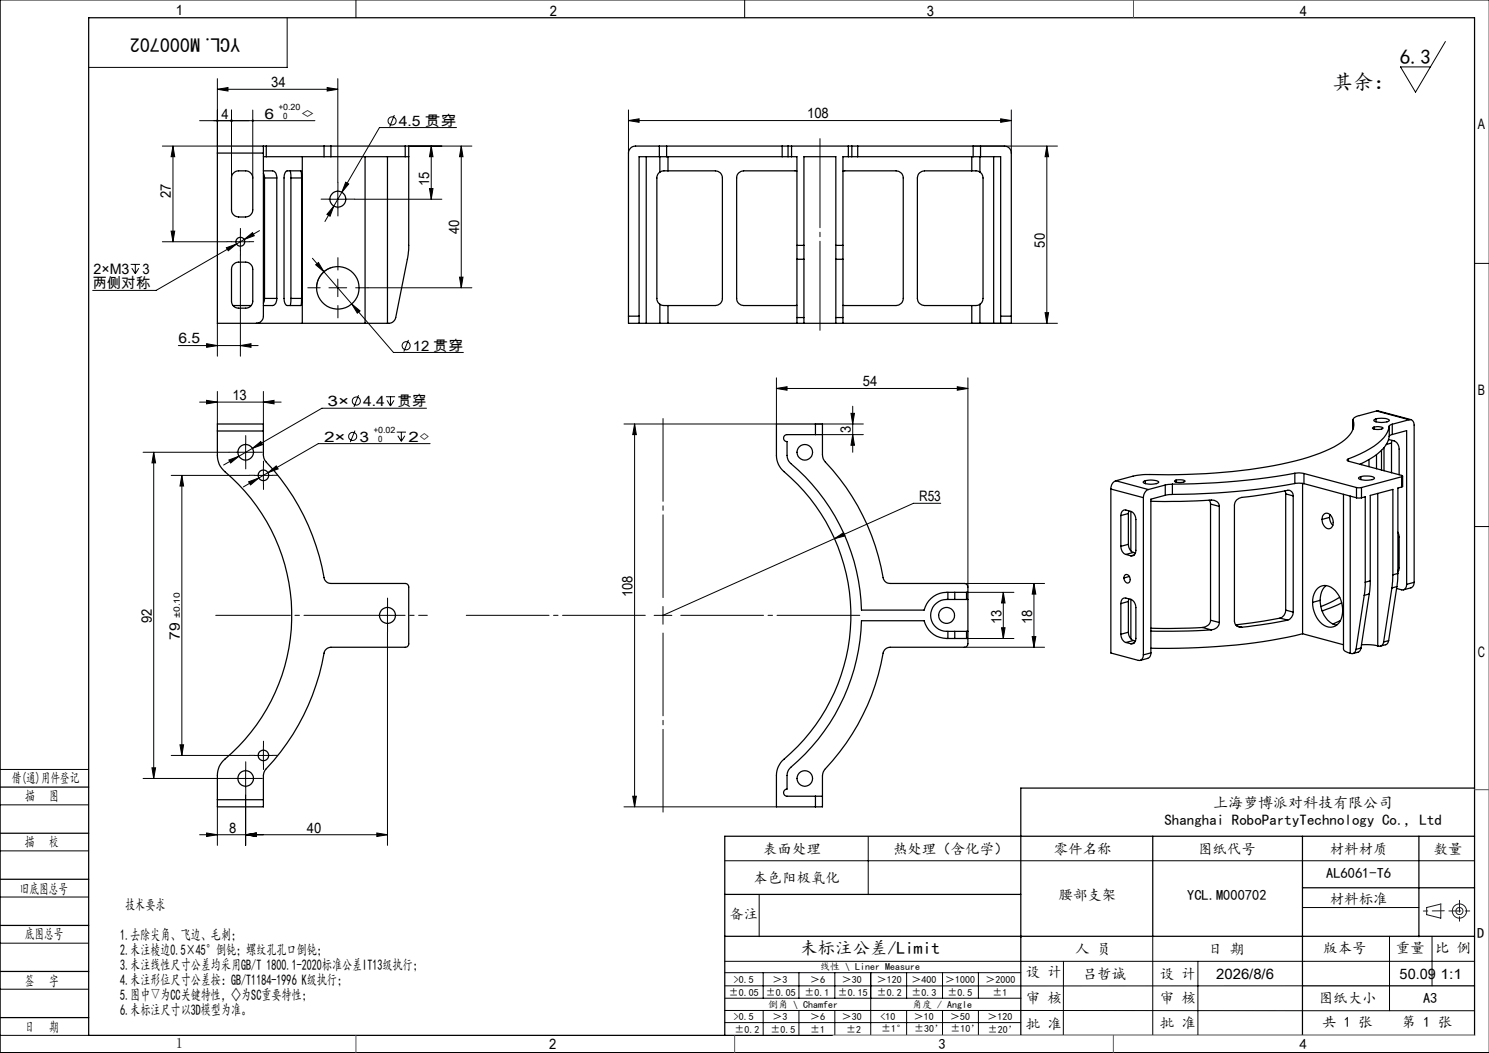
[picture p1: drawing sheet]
<svg xmlns="http://www.w3.org/2000/svg" width="420mm" height="297mm" viewBox="0 0 420 297" stroke-linecap="round" stroke-linejoin="round" font-family="sans-serif">
<g fill="none" stroke="#000" stroke-width=".28">
<path d="M100.4 0v5M210 0v5M420 0h-419.9v297h419.9M81 5v14h-56M407.7 11.7l-8.4 14.3-4.3-7.1h8.5M61.3 25.2l3-.5v1zM61.3 22.2v19h-15.5M61.3 25.2h34M65.3 31v19.2M71.3 31v19.2M88.8 34h-32.5M92.3 24.7l3 .5-3 .5z"/>
<path d="M95.3 22.2v29.2M111.2 32.5l-1.3 3.2M128.8 36h-21.8l-15.3 26.5M177.3 34l3-.5v1zM177.3 31v12.2M177.3 34h108M282.3 33.5l3 .5-3 .5zM285.3 31v12.2M48.8 41.2v27M48.8 41.2l.5 3h-1zM92.8 56.2h5M94.2 58.1l-1.1 2.9-.9-.5z"/>
<path d="M95.3 53.7v5M97.5 51.4l.9 .5-2 2.4zM100 56.2h24.6M115.3 41.2h17.8M121.1 53.2h1l-.5 3zM121.6 41.2l.5 3h-1zM121.6 41.2v15M130.1 41.2v40M130.1 41.2l.5 3h-1zM274.5 41.2h23.8M295.3 41.2v50M295.3 41.2l.5 3h-1z"/>
<path d="M36.9 74.6h2.6M37.2 75.6l1 1.6M38.2 74.6v2.6M39.2 75.6l-1 1.6M45.8 68.2h18.2M48.3 65.2h1l-.5 3zM63.9 69.9l2.8-1.1-2.3 1.9zM65.3 68.2h5M66.7 68.8l-22.7 13.1h-17.9M67.8 71.9v28.6M67.8 65.7v5M68.9 67.6l2.3-2 .5 .9z"/>
<path d="M68.9 67.6l-2.2 1.2M73.2 65l-4.3 2.6M88.1 72.8l3.3 3.9M89 74.7l.8-.7 1.6 2.7zM91.4 76.7l19.6 22.7h19.7M93.8 75.4a6 6 0 0 0-4.5 5.8M95.3 78.7v5M129.6 78.2h1l-.5 3zM415.9 74.3h4.1M50.3 97.5h22.5M58.3 96.9l3 .6-3 .5zM61.3 91.2v9.3"/>
<path d="M67.8 97.5l3-.6v1.1zM92.8 81.2h5M99.2 85.7l2.4 2-.8 .6zM103.8 81.2h29.3M115.2 95.9l-1.3 3.3M274.1 91.2h24.2M294.8 88.2h1l-.5 3zM56.3 113.4h23M58.3 112.9l3 .5-3 .5zM61.3 110.4v9.2M74.3 113.4l3-.5v1zM74.3 110.4v11.2"/>
<path d="M101.1 111.5l-1.3 3.3M108.9 111.9h2.5M109.2 112.9l.9 1.6M110.1 111.9v2.6M111.1 112.9l-1 1.6M120.3 115.1h-29.5l-19.6 11.4M179 119.6v108M179 119.6l.5 3h-1zM219 109.6l3-.5v1zM219 106.6v13h-43M219 109.6h54M230 119.6h13.5"/>
<path d="M240 116.6h1l-.5 3zM240.5 114.6v13M270 109.1l3 .5-3 .5zM273 106.6v59M40.4 127.6h24.2M43.4 127.6v92M43.4 127.6l.5 3h-1zM48.3 134.1h22M51.3 134.1v79M51.3 134.1l.5 3h-1zM64.6 129.7l2.8-1-2.3 1.9zM66.8 127.6h5"/>
<path d="M67.4 128.7l-4.3 2.5M69.3 125.1v5M70.1 135.9l2.9-1.1-2.3 2zM71.2 126.5l2.4-2 .4 .9zM71.2 126.5l-3.8 2.2M71.8 134.1h5M73 134.8l-4.3 2.5M74.3 131.6v5M75.6 133.3l2.3-1.9 .6 .9zM75.6 133.3l-2.6 1.5M100.1 121.5l-1.3 3.2M111.9 121.9h2.6"/>
<path d="M112.2 122.9l1 1.6M113.2 121.9v2.6M114.2 122.9l-1 1.6M121.3 125.1h-31.5l-14.2 8.2M232 122.6h11.5M240.5 122.6l.5 3h-1zM235.4 151.9l2.5-1.7 .4 1zM235.4 151.9l-48.4 21.7M265.4 142h-7.7l-22.3 9.9M415.9 148.5h4.1M106.8 173.6h5M109.3 171.1v5"/>
<path d="M109.3 178.3v60.1M184.5 173.6h5M187 171.1v5M272 164.6h22.6M272.6 167.1h13.4M282.5 177.1h1l-.5 3zM283 167.1v13M283 167.1l.5 3h-1zM291.1 179.6h1.1l-.6 3zM291.6 164.6v18M291.6 164.6l.6 3h-1.1zM272 182.6h22.6"/>
<path d="M272.6 180.1h13.4M0 217h25M40.4 219.6h24.2M42.9 216.6h1l-.5 3zM48.3 213.1h22M50.8 210.1h1l-.5 3zM66.8 219.6h5M69.3 217.1v5M71.8 213.1h5M74.3 210.6v5M0 227h25M0 240h25"/>
<path d="M56.3 235.4h53M58.3 234.9l3 .5-3 .5zM61.3 227.6v10.8M69.3 235.4l3-.5v1zM69.3 224.3v14.1M106.3 234.9l3 .5-3 .5zM176 227.6h43M178.5 224.6h1l-.5 3zM244.9 236v16.3M0 253h25M204.4 242.8h211.5M214.1 252.4v11.8"/>
<path d="M367.4 256h32.8M0 266h25M0 279h25M204.4 271.1h211.5M204.4 278.1h163M204.4 274.4h83.5M215.3 274.4v7.1M225.4 274.4v7.1M235.5 274.4v7.1M245.6 274.4v17.6M255.7 274.4v7.1M265.9 274.4v7.1"/>
<path d="M276 274.4v7.1M300 271.1l-.1 21M325.2 264.1v27.9M337.9 271.1v20.9M391.9 264.1v21M403.9 264.1v14M0 292h25M204.4 285l211.5 .1M204.4 288.4h83.5M204.5 281.5h83.5M215.3 285v7M225.4 285v7"/>
<path d="M235.5 285v7M255.7 285v7M265.9 285v7M276 285v7M287.9 292h128"/>
<circle cx="110.6" cy="34.1" r="1.14"/>
<circle cx="114.6" cy="97.5" r="1.15"/>
<circle cx="100.5" cy="113.1" r="1.15"/>
<circle cx="99.5" cy="123.1" r="1.13"/>
</g>
<g fill="none" stroke="#191924" stroke-width=".28">
<path d="M402.4 256l4-1v4l-4-1z"/>
<circle cx="411.7" cy="257" r="1"/>
<circle cx="411.7" cy="257" r="2"/>
</g>
<g fill="none" stroke="#000" stroke-width=".28" stroke-dasharray="30.5 1.3 1.3 1.3">
<path d="M92.8 56.2h-2.2M95.3 53.7v-2.3M95.3 58.7v2.2M97.8 56.2h2.3M65.3 68.2h-1.2M67.8 65.7v-1.3M67.8 70.7v1.2M70.3 68.2h1.3M95.3 76.2v-3.5M90.3 81.2h-3.5M95.3 86.2v3.5M100.3 81.2h3.5"/>
<path d="M66.8 127.6h-2.2M69.3 125.1v-2.2M69.3 130.1v2.2M71.8 127.6h2.2M71.8 134.1h-1.5M74.3 131.6v-1.5M74.3 136.6v1.5M76.8 134.1h1.5M109.3 171.1v-2.4M109.3 176.1v2.2M66.8 219.6h-2.2M69.3 217.1v-2.2"/>
<path d="M71.8 219.6h2.2M71.8 213.1h-1.5M74.3 210.6v-1.5M74.3 215.6v1.5M76.8 213.1h1.5M69.3 222.1v2.2"/>
</g>
<path d="M106.8 173.6h-46" fill="none" stroke="#000" stroke-width=".28" stroke-dasharray="30.5 1.3 1.3 1.3" stroke-dashoffset="9.4"/>
<path d="M111.8 173.6h8.7" fill="none" stroke="#000" stroke-width=".28" stroke-dasharray="30.5 1.3 1.3 1.3" stroke-dashoffset="28"/>
<path d="M182 173.6h-50.5M187 168.6v-50.5M187 178.6v50.5M192 173.6h50.5" fill="none" stroke="#000" stroke-width=".28" stroke-dasharray="30.5 1.3 1.3 1.3" stroke-dashoffset="7.1"/>
<path d="M231.3 39.1v54.1" fill="none" stroke="#000" stroke-width=".28" stroke-dasharray="30.5 1.3 1.3 1.3" stroke-dashoffset="5.4"/>
<g fill="none" stroke="#000" stroke-width=".35">
<path d="M25 5h390.9v287h-390.9zM61.3 43.2v48h11M61.3 43.2h13M65.6 49.1l1.3-.9h2.4a2.05 2.05 0 0 1 2 2v9a2.05 2.05 0 0 1-2 2h-2a2.05 2.05 0 0 1-2-2v-9zM74.3 41.2v2M74.3 41.2h-13v2M74.3 43.2v46a2.05 2.05 0 0 1-2 2M74.3 44.2h.8M74.3 41.2h.8M74.3 48.2h2.6a1.82 1.82 0 0 1 1.2 2M74.3 48.9l.3 1.3M74.6 50.2v34"/>
<path d="M74.6 50.2h3.5M75.1 44.2h16.3M75.1 41.2h16.3M75.1 41.2v3M78.1 50.2v34M81.8 48.2l.3 2M82.1 50.2v34M82.1 50.2h3M85.1 50.2l-.2-2h-2.6a1.69 1.69 0 0 0-2.2 2v34a1.69 1.69 0 0 0 2.2 2l2.6-.1 .2-1.9M85.1 50.2v34M85.3 44.2v47M91.4 44.2h1.9"/>
<path d="M91.4 41.2h1.9M91.4 41.2v3M93.3 44.2h21M93.3 41.2h21M93.3 41.2v3M103 44.2v47M109.3 44.2v47M114.3 44.2h1M114.3 41.2h1v29l-.3 2.4-3.4 17a2.08 2.08 0 0 1-2.3 1.6M114.3 41.2v3M182.3 44.2v47M186 44.2h2"/>
<path d="M186 41.2h2M186 41.2h-6.7a1.99 1.99 0 0 0-2 2v46M186 44.2h-5.7v45M186 41.2v3M186.1 48.5a1.89 1.89 0 0 0-.8 1.7v34a1.89 1.89 0 0 0 .8 1.6M186.1 44.2v4.3M188 44.2h32.6M188 41.2h32.6M188 41.2v3M188.4 48.2h13.4a1.99 1.99 0 0 1 2 2l-.1 34.4a2.04 2.04 0 0 1-1.9 1.6h-13.4M188.4 48.2l-1.7 .1-.6 .2M188.4 44.2v4"/>
<path d="M220.6 44.2h1.7M220.6 41.2h1.7M220.6 41.2v3M222.3 44.2h1M222.3 41.2h1M222.3 41.2v3M223.3 41.2v3M223.3 44.2h1.5v25M223.3 41.2h16M224.8 48.3l-15-.1a1.97 1.97 0 0 0-2 2v34.4a1.98 1.98 0 0 0 2 1.6l15-.1M237.8 48.3l13.2-.1a3.1 3.1 0 0 1 3.4 .8l.4 1.2-.1 34.4a1.98 1.98 0 0 1-1.9 1.6l-15-.1M239.3 41.2h1"/>
<path d="M239.3 44.2h1M239.3 41.2v3M239.3 44.2h-1.5v25M240.3 41.2h1.6M240.3 44.2h1.6M240.3 41.2v3M241.9 41.2h32.6M241.9 44.2h32.6M241.9 41.2v3M274.1 48.2h-11.5a3.3 3.3 0 0 0-3.4 .8l-.4 1.2v34.4a1.92 1.92 0 0 0 2 1.6h13.3M274.1 48.2l1.8 .1 .5 .2M274.1 44.2v4"/>
<path d="M274.5 41.2h2.1M274.5 44.2h2.1M274.5 41.2v3M276.4 48.5a2.04 2.04 0 0 1 .9 1.7v34a2.04 2.04 0 0 1-.9 1.6M276.4 44.2v4.3M276.6 41.2h6.7a1.93 1.93 0 0 1 2 2v46M276.6 44.2h5.7v45M276.6 41.2v3M280.3 44.2v47M65.9 74.5l1-.5 2.4-.1a2.05 2.05 0 0 1 2 2v9a1.99 1.99 0 0 1-2 2h-2a1.99 1.99 0 0 1-2-2v-9l.1-.7zM224.8 69.2v3.9M224.8 73.1h2"/>
<path d="M224.8 69.2h2M224.8 73.1v16.5M226.8 69.2v3.9M226.8 69.2v-25h9v25M226.8 73.1v16.5M235.8 69.2v3.9M235.8 73.1h2M235.8 69.2h2M235.8 73.1v16.5M237.8 69.2v3.9M237.8 73.1v16.5M65.7 86.2h5.2"/>
<path d="M72.3 91.2h13M74.6 84.2l-.3 1.3M74.6 84.2h3.5M78.1 84.2l-.1 .8a1.35 1.35 0 0 1-1.1 1.2h-2.6M82.1 84.2l-.3 2M82.1 84.2h3M85.3 91.2h17.7M103 91.2h6.3M177.3 89.2v2h3M177.3 89.2h3M180.3 89.2v2M180.3 91.2h2"/>
<path d="M182.3 91.2h3.8M186.1 85.8l.6 .3 1.7 .1M186.1 91.2h2.3M186.1 85.8v5.4M188.4 91.2h36.4M188.4 86.2v5M224.8 89.6v1.6M224.8 89.6h2M224.8 91.2h2M226.8 89.6v1.6M226.8 91.2h9M235.8 89.6v1.6"/>
<path d="M235.8 89.6h2M235.8 91.2h2M237.8 89.6v1.6M237.8 91.2h36.3M274.1 91.2h2.3M274.1 86.2v5M276.4 85.8l-.5 .3-1.8 .1M276.4 91.2h3.9M276.4 85.8v5.4M280.3 91.2h2M282.3 89.2v2M282.3 89.2h3"/>
<path d="M285.3 89.2v2h-3M230 119.6h-11v8.8a5.9 5.9 0 0 0 2.2 4.6 53 53 0 0 1-.5 81.6l-1.1 1.6-.6 1.8v9.6h11M230 119.6h2v8.7a2.87 2.87 0 0 0 .8 2 64.4 64.4 0 0 1 16.5 33.3l.7 .7 1.1 .3h20.9a1.02 1.02 0 0 1 1 1v16a1.02 1.02 0 0 1-1 1h-20.9a2.03 2.03 0 0 0-2 1.6 64.7 64.7 0 0 1-16.8 33.3l-.3 1.4v8.7h-2M230 119.6v3M381.7 118.4v2.6M387.6 118.4a4.7 4.7 0 0 1 4.3 .2 4.4 4.4 0 0 1-4.4 0zM388.1 118.1v.9M388.3 115.9l-4.9 1.3a1.45 1.45 0 0 0-1.6 2 6.1 6.1 0 0 1-3.4 5.5 53 53 0 0 1-19.1 6.6 183.5 183.5 0 0 1-36.9 2.6l-2.8 .4-4.9 1.3M388.3 115.9l9.7 2.5M388.3 115.9l9.2 2.5M392.7 119.7l-.8 .5M392.7 119.7v2.9"/>
<path d="M397.5 118.4a1.26 1.26 0 0 1 1.4 1.5v44.3M397.5 118.4l-4.8 1.3M61.3 121.6v6.8a5.8 5.8 0 0 0 2.1 4.6 53.1 53.1 0 0 1-.4 81.6l-1.2 1.6-.5 1.8v7.6M61.3 121.6v-2h13v2M61.3 121.6h13M74.3 121.6v6.7a3 3 0 0 0 .8 2 64.4 64.4 0 0 1 16.5 33.3l.8 .7 .9 .3h21a.97 .97 0 0 1 1 1v16a.96 .96 0 0 1-1 1h-21a2.04 2.04 0 0 0-1.9 1.6 65.1 65.1 0 0 1-16.8 33.3l-.3 1.1v7M230 122.6h-8a.99 .99 0 0 0-1 1 .99 .99 0 0 0 1 1v3.8a3 3 0 0 0 1.1 2.3 56.1 56.1 0 0 1 19.9 41.4h17.7a6.6 6.6 0 0 1 6.7-5M230 122.6h2M313.3 137.9v46.3l7.8 2.1a1.31 1.31 0 0 0 1.4-1.6M313.3 137.9l9.2 2.5M314.7 135.6a2.33 2.33 0 0 0-1.4 2.3M314.7 135.6l9.2 2.5"/>
<path d="M322.5 135.9a4.7 4.7 0 0 1 4.3 .1 4.4 4.4 0 0 1-4.4 0zM323.1 135.6v.8M323.9 138.1a2.47 2.47 0 0 0-1.4 2.3M328.7 136.8l-4.8 1.3M328.7 136.8v2.9M328.7 139.7l-4.1 1.1v43.3M330.7 136.6l-2 .2M330.7 139.4l-2 .3M330.7 136.6v2.8M331.3 135.6a2.92 2.92 0 0 1 3 .2 2.9 2.9 0 0 1-3-.2zM331.7 135.4v.6M362.4 138.4l.3 .9"/>
<path d="M362.7 139.3v32.8M362.7 139.3l2.1 .6M364.8 139.9a1.41 1.41 0 0 0-1.6-1.6l-11.2 1.8a3.4 3.4 0 0 0-3.6 1.6l-.2 .7 .1 33.2a1.71 1.71 0 0 0 1.9 1.3M364.8 139.9v32.7M365.2 133.5l1.4-.1 1.2 .2M365.2 133.5a197.2 197.2 0 0 1-34.5 3.1M365.2 136.4a197.2 197.2 0 0 1-34.5 3M365.2 136.4h2.6M365.2 133.5v2.9M367.4 136.3v42.4M367.8 133.6l14.8 3.9M367.8 133.6v2.8"/>
<path d="M367.8 136.4l14.8 4M379 139.4v43.7a1.99 1.99 0 0 0 1.9 1.2M380.3 129.4l-.3 .3 .3 .4 15.1 4 .2 .2-.2 .2M380.3 129.4v.7M380.9 139.9v44.4M382.6 137.5h1.4M382.6 137.5v2.9M383.3 134.7a5.4 5.4 0 0 1 4.4 .1v.1a5 5 0 0 1-4.5 .1zM383.9 134.4v.9M384 130.7v.4M384 137.5v2.9M386.2 129.6v2"/>
<path d="M387.1 120.7a2.7 2.7 0 0 1 3 .1 2.92 2.92 0 0 1-3-.1zM387.6 120.5v.5M388.3 128.2v4M388.6 139.2v43M389.7 127v5.6M390.4 126.2v6.6M391.7 124h.1a3 3 0 0 1 2.2 .9l.5 1 .2 .8v7.2M391.9 120.2a9.5 9.5 0 0 1-5.5 6.4l-2.8 1.5-3.3 1.3M391.9 123.1a9.5 9.5 0 0 1-5.5 6.4l-2.8 1.4M391.9 120.2v2.9M392.5 125v8.3M392.5 125l-1.5 .4"/>
<path d="M392.6 124.2l-.1 .8M392.7 122.6l-.8 .5M392.7 122.6l4.1-1.1v43.3M395.4 134.5l-11.4 3M395.4 134.5v2.9M395.4 137.4l-1.1 .3v24M395.6 134.3v2.9l-.2 .2M316.2 154.1a2.24 2.24 0 0 0 1.4 2.3M316.2 145.4v8.7M317.6 156.4l1.4 .4M318.3 153.5a2.37 2.37 0 0 0 1.4 2.3M318.3 144.8l-2.1 .6"/>
<path d="M318.3 153.5l-2.1 .6M318.3 144.8v8.7M318.4 144.1l-.1 .7M319 144.2a2.47 2.47 0 0 1 1.4 2.3v8.7a1.27 1.27 0 0 1-1.4 1.6M319 144.2l-1.4-.3a1.28 1.28 0 0 0-1.4 1.5M319 144.2v11.2M319.7 155.8l-2.1 .6M319.7 155.8l.6 .2M319.9 156.5l-.9 .3M322.5 140.4v44.3M324.6 141.4h8.4l8.7-.4a1.9 1.9 0 0 1 2.2 1.8M341.1 141.1l.4 1.1"/>
<path d="M341.5 142.2v32.7M341.5 142.2l2.4 .6M343.9 142.8v32.8M373.3 145.2a1.55 1.55 0 0 1 1.6-.3 1.55 1.55 0 0 1 1 1.4 1.87 1.87 0 0 1-1.2 2.9 2.67 2.67 0 0 1-1.4-4zM375 145.9l.2 1.1 .8 1.2M375 145.9l-2.1 .6M375.1 145.1l-.1 .8M382.6 140.4h1.4M384 140.4l1.1-.3v24.1M394.3 150.1l.4 1.4v8.7l-.4 1.1M267.4 169.1a4.5 4.5 0 0 0-4.9 4.5 4.5 4.5 0 0 0 4.9 4.5M267.4 169.1h1.9"/>
<path d="M267.4 167.1h1.9M267.4 178.1h1.9M267.4 167.1v2M267.4 178.1v2M269.3 169.1h3.3M269.3 178.1h3.3M269.3 167.1h3.3M269.3 167.1v2M269.3 178.1v2M272.6 178.1h.4M272.6 169.1h.4M272.6 167.1h.4"/>
<path d="M272.6 167.1v2M272.6 178.1v2M316.2 178.9a2.33 2.33 0 0 0 1.4 2.3M316.2 170.2v8.7M317.5 162.1a1.27 1.27 0 0 1 1.2 .9 1.27 1.27 0 0 1-.6 1.5 1.43 1.43 0 0 1-.6-2.4zM318.3 178.3a2.47 2.47 0 0 0 1.4 2.4M318.3 169.6v8.7M318.3 169.6l-2.1 .6M318.3 178.3l-2.1 .6M318.4 168.9l-.1 .7M318.6 162.6l-1.6 .4M319 169a2.47 2.47 0 0 1 1.4 2.4v8.7a1.26 1.26 0 0 1-1.4 1.5"/>
<path d="M319 169l-1.4-.3a1.24 1.24 0 0 0-1.4 1.5M319 169v11.2M339.2 177l-9.3 .3-5.3-.1M339.2 177l2.5 .7M341.5 174.9l-.1 .4a2.27 2.27 0 0 1-2.2 1.7M341.5 174.9l2.4 .7M341.7 177.7l-6.6 .3h-10.5M343.9 175.6v.4a2.37 2.37 0 0 1-2.2 1.7M348.9 176.6l1.3 .3M361.1 174.3l-12.6 1.9M361.1 174.3l2.1 .6M362.7 172.1a2.31 2.31 0 0 1-1.6 2.2"/>
<path d="M362.7 172.1l2.1 .5M363.2 174.9l-4.6 .9-8.4 1.1M364.8 172.6a2.34 2.34 0 0 1-1.6 2.3M367.4 178.7a166.1 166.1 0 0 1-42.8 4.1M367.4 178.7l11.6 3.2M371.4 166.3a3.3 3.3 0 0 1 5.2 .3 7.7 7.7 0 0 1 1 9.2 3.3 3.3 0 0 1-5.2-.3 7.6 7.6 0 0 1-1-9.2zM372.4 169.3a7 7 0 0 0 4.5 7h.1M372.4 169.3l-2.2 .6M372.9 172.2l.2 .1M373.1 172.3h-.2M374.1 165.2h-.1a5.1 5.1 0 0 0-1.6 4.1M377.9 168.5l-5.3 2.6"/>
<path d="M378.1 175l-2.1 1M378.5 170l-5.4 2.3M384.8 167.9l-2.3 15.3M385.1 164.2l-.3 3.7M386.2 167.5l-1.4 .4M386.2 167.5l-2.3 15.3M386.5 163.8l-.3 3.7M386.5 163.8l-1.4 .4M392.6 165.8l-2.3 15.3M392.9 162.1l-.3 3.7M392.9 162.1v-24.1l-6.4 1.7v24.1M394 165.4l-1.4 .4"/>
<path d="M394 165.4l-2.3 15.3M394.3 161.7l-.3 3.7M394.3 161.7l-1.4 .4M394.3 160.8l.2 .1M396.8 164.8a1.31 1.31 0 0 1-1.4 1.6l-1.5-.4M398.9 164.2l-.1 .8-.5 .7-2.4 .7M398.9 164.2l-2.1 .6M267.4 180.1a6.6 6.6 0 0 1-6.7-5h-17.7a56.8 56.8 0 0 1-20.4 41.8l-.5 1.1-.1 4.6a1.01 1.01 0 0 0-1 1 1.01 1.01 0 0 0 1 1h8M267.4 180.1h1.9M269.3 180.1h3.3M272.6 180.1h.4M317.6 181.2l1.4 .4"/>
<path d="M319.7 180.7l-2.1 .5M319.7 180.7l.6 .1M319.9 181.3l-.9 .3M324.6 184.1l-.2 1-.4 .5-2.4 .7M324.6 184.1l-2.1 .6M382.5 183.2a1.15 1.15 0 0 1-1.6 1.1M383.9 182.8l-.3 .8-.4 .3-1.6 .4M383.9 182.8l-1.4 .4M384 181.9h2.6l2 .3M390.3 181.1a1.2 1.2 0 0 1-1.7 1.1M391.7 180.7l-.5 1-1.8 .5M391.7 180.7l-1.4 .4"/>
<path d="M0 222h25M0 235h25M61.3 225.6v2h13v-2M61.3 225.6h13M230 224.6h2M230 224.6v3M325.2 235.9v28.2M367.4 235.9v56.1M400.2 235.9v28.3M415.9 235.9h-211.5v56.1M415.9 222.3h-128v69.7M0 248h25"/>
<path d="M204.4 252.3h83.5M367.4 250.4h48.5M0 261h25M0 274h25M204.4 264.1h211.5M367.4 278.1h48.5M0 287h25"/>
<circle cx="95.3" cy="56.2" r="2.25"/>
<circle cx="67.8" cy="68.2" r="1.27"/>
<circle cx="95.3" cy="81.2" r="6"/>
<circle cx="69.3" cy="127.6" r="2.19"/>
<circle cx="74.3" cy="134.1" r="1.51"/>
<circle cx="227" cy="127.6" r="2.19"/>
<circle cx="109.3" cy="173.6" r="2.25"/>
<circle cx="267" cy="173.6" r="2.25"/>
<circle cx="69.3" cy="219.6" r="2.21"/>
<circle cx="74.3" cy="213.1" r="1.48"/>
<circle cx="227" cy="219.6" r="2.19"/>
</g>
<path d="M407.4 256.9l-5.9 .1M408.7 256.9h6M411.7 253.9v6" fill="none" stroke="#191924" stroke-width=".28" stroke-dasharray="6.3 1.3 1.3 1.3" stroke-dashoffset="3"/>
<path d="M235 292h180.9" fill="none" stroke="#c0c0c0" stroke-width=".28"/>
<path d="M319.7 0v5M415.9 222.7h4.1M100.4 292v5M207.2 292v5M314 292v5" fill="none" stroke="#00f" stroke-width=".28"/>
<path d="M406.4 255h.1" fill="none" stroke="#0ff" stroke-width=".28"/>
<g fill="#000">
<path d="M282.3 33.5l3 .5-3 .5zM177.3 34l3-.5v1zM65.1 33.8l-.2 .2h.4h-.4a.34 .34 0 0 0 .5 .4 .34 .34 0 0 0 .2-.5 .34 .34 0 0 0-.5-.1zM61 33.8v.4l.5 .1 .1-.3h-.3h.3v-.1l-.3-.2zM67.8 97.5l3-.6v1.1zM58.3 96.9l3 .6-3 .5zM92.3 24.7l3 .5-3 .5zM61.3 25.2l3-.5v1zM74.3 113.4l3-.5v1zM58.3 112.9l3 .5-3 .5zM270 109.1l3 .5-3 .5zM219 109.6l3-.5v1z"/>
<path d="M295.3 41.2l.5 3h-1zM294.8 88.2h1l-.5 3zM121.6 41.2l.5 3h-1zM121.1 53.2h1l-.5 3zM130.1 41.2l.5 3h-1zM129.6 78.2h1l-.5 3zM43.4 127.6l.5 3h-1zM42.9 216.6h1l-.5 3zM51.3 134.1l.5 3h-1zM50.8 210.1h1l-.5 3zM179 119.6l.5 3h-1zM178.5 224.6h1l-.5 3zM291.6 164.6l.6 3h-1.1zM291.1 179.6h1.1l-.6 3zM283 167.1l.5 3h-1zM282.5 177.1h1l-.5 3z"/>
<path d="M48.3 65.2h1l-.5 3zM48.8 41.2l.5 3h-1zM240.5 122.6l.5 3h-1zM240 116.6h1l-.5 3z"/>
<path d="M68.9 67.6l2.8-1.1-.5-.9zM63.9 69.9l.5 .8 2.3-1.9zM65 33.8l.1 .5h.4l.1-.3h-.3h.3l-.1-.2zM71 33.8v.2h.3h-.3a.33 .33 0 0 0 .4 .3 .33 .33 0 0 0 .2-.5 .33 .33 0 0 0-.6 0zM94.2 58.1l-2 2.4 .9 .5zM97.5 51.4l-1.1 2.9 2-2.4zM89 74.7l2.4 2-1.6-2.7zM99.2 85.7l1.6 2.6 .8-.6zM64.6 129.7l.5 .9 2.3-1.9zM71.2 126.5l2.8-1.1-.4-.9zM70.1 135.9l.6 .9 2.3-2zM75.6 133.3l2.9-1-.6-.9zM58.3 234.9l3 .5-3 .5zM69.3 235.4l3-.5v1zM69.3 235.4l3-.5v1zM106.3 234.9l3 .5-3 .5zM235.4 151.9l2.9-.7-.4-1z"/>
</g>
<g font-size="5.8">
<text x="394.8" y="18">6.3</text>
<text x="375.9" y="25.2">其余：</text>
</g>
<text font-size="5.6" x="67.7" y="10.6" transform="rotate(-180 67.7 10.6)">YCL.M000702</text>
<text font-size="4.9" x="225.7" y="269">未标注公差/Limit</text>
<g font-size="4.2">
<text x="342.2" y="227.9">上海萝博派对科技有限公司</text>
<text x="328.5" y="232.8">Shanghai RoboPartyTechnology Co., Ltd</text>
<text x="35.3" y="256.6">技术要求</text>
<text x="33.9" y="265">1.去除尖角、飞边、毛刺；</text>
<text x="33.9" y="269.3">2.未注棱边0.5×45°倒钝；螺纹孔孔口倒钝；</text>
<text x="33.9" y="273.5">3.未注线性尺寸公差均采用GB/T 1800.1-2020标准公差IT13级执行；</text>
<text x="33.9" y="277.7">4.未注形位尺寸公差按：GB/T1184-1996 K级执行；</text>
<text x="33.9" y="282">5.图中▽为CC关键特性，◇为SC重要特性；</text>
<text x="33.9" y="286.2">6.未标注尺寸以3D模型为准。</text>
</g>
<g font-size="4.1">
<text x="49.6" y="4.3">1</text>
<text x="155.1" y="4.6">2</text>
<text x="261.4" y="4.6">3</text>
<text x="366.6" y="4.6">4</text>
<text x="76.5" y="24.6">34</text>
<text x="62.5" y="33.4">4</text>
<text x="74.6" y="33.4">6</text>
<text x="84.8" y="33.4">◇</text>
<text x="112.5" y="35.5">4.5 贯穿</text>
<text x="227.7" y="33.4">108</text>
<text x="416.9" y="36.3">A</text>
<text x="121.1" y="52.5" transform="rotate(-90 121.1 52.5)">15</text>
<text x="48.2" y="55.8" transform="rotate(-90 48.2 55.8)">27</text>
<text x="129.6" y="66" transform="rotate(-90 129.6 66)">40</text>
<text x="294.7" y="69.8" transform="rotate(-90 294.7 69.8)">50</text>
<text x="26.3" y="77.3">2×M3</text>
<text x="40.2" y="77.3">3</text>
<text x="26.1" y="81.3">两侧对称</text>
<text x="50.3" y="96.9">6.5</text>
<text x="116.5" y="99">12 贯穿</text>
<text x="65.6" y="112.8">13</text>
<text x="243.4" y="109">54</text>
<text x="416.9" y="111.3">B</text>
<text x="92.4" y="114.6">3×</text>
<text x="102.4" y="114.6">4.4</text>
<text x="112.2" y="114.6">贯穿</text>
<text x="91.4" y="124.5">2×</text>
<text x="101.4" y="124.5">3</text>
<text x="115.2" y="124.5">2◇</text>
<text x="240" y="122" transform="rotate(-90 240 122)">3</text>
<text x="259.3" y="141.4">R53</text>
<text x="178.4" y="168.5" transform="rotate(-90 178.4 168.5)">108</text>
<text x="42.8" y="175.8" transform="rotate(-90 42.8 175.8)">92</text>
<text x="282.4" y="176" transform="rotate(-90 282.4 176)">13</text>
<text x="291.1" y="176" transform="rotate(-90 291.1 176)">18</text>
<text x="50.7" y="180.4" transform="rotate(-90 50.7 180.4)">79</text>
<text x="416.9" y="185.3">C</text>
<text x="3.3" y="220.9">借(通)用件登记</text>
<text x="7.1" y="226">描</text>
<text x="13.9" y="226">图</text>
<text x="7" y="238.9">描</text>
<text x="13.8" y="238.9">校</text>
<text x="64.6" y="234.8">8</text>
<text x="86.5" y="234.8">40</text>
<text x="215.3" y="240.8">表面处理</text>
<text x="251.9" y="240.8">热处理（含化学）</text>
<text x="297.3" y="240.8">零件名称</text>
<text x="337.9" y="240.8">图纸代号</text>
<text x="375.1" y="240.8">材料材质</text>
<text x="404.4" y="240.8">数量</text>
<text x="212.5" y="249">本色阳极氧化</text>
<text x="374.1" y="247.7">AL6061-T6</text>
<text x="5.6" y="252">旧底图总号</text>
<text x="298.6" y="253.7">腰部支架</text>
<text x="334.9" y="253.7">YCL.M000702</text>
<text x="375.1" y="254.9">材料标准</text>
<text x="205.7" y="259.3">备注</text>
<text x="7" y="265">底图总号</text>
<text x="303.3" y="269">人 员</text>
<text x="340.8" y="269">日 期</text>
<text x="373.2" y="268.7">版本号</text>
<text x="393.7" y="268.7">重量</text>
<text x="404.8" y="268.7">比 例</text>
<text x="416.7" y="264.6">D</text>
<text x="289.3" y="275.5">设 计</text>
<text x="7" y="278">签</text>
<text x="13.8" y="278">字</text>
<text x="305.4" y="276">吕哲诚</text>
<text x="327.2" y="276">设 计</text>
<text x="343.1" y="276">2026/8/6</text>
<text x="394.8" y="276">50.09</text>
<text x="406.3" y="276">1:1</text>
<text x="289.3" y="283">审 核</text>
<text x="327.2" y="282.9">审 核</text>
<text x="372" y="283">图纸大小</text>
<text x="401.4" y="283">A3</text>
<text x="7" y="291">日</text>
<text x="13.8" y="291">期</text>
<text x="289.3" y="290.1">批 准</text>
<text x="327.2" y="290">批 准</text>
<text x="373" y="289.8">共 1 张</text>
<text x="395.4" y="289.8">第 1 张</text>
<text x="49.6" y="295.6">1</text>
<text x="154.9" y="296">2</text>
<text x="264.7" y="296">3</text>
<text x="366.6" y="296">4</text>
</g>
<g font-size="2.8">
<text x="231.3" y="273.6">线性 \ Liner Measure</text>
<text x="205.6" y="280.8">±0.05</text>
<text x="207" y="277.2">&gt;0.5</text>
<text x="216" y="280.8">±0.05</text>
<text x="217.9" y="277.2">＞3</text>
<text x="227" y="280.8">±0.1</text>
<text x="228.5" y="277.2">＞6</text>
<text x="236.3" y="280.8">±0.15</text>
<text x="237.5" y="277.2">＞30</text>
<text x="247.4" y="277.2">＞120</text>
<text x="247.4" y="280.8">±0.2</text>
<text x="257.1" y="277.2">＞400</text>
<text x="257.1" y="280.8">±0.3</text>
<text x="266.6" y="277.2">＞1000</text>
<text x="267.3" y="280.8">±0.5</text>
<text x="278" y="277.2">＞2000</text>
<text x="279.9" y="280.8">±1</text>
<text x="207" y="287.8">&gt;0.5</text>
<text x="216.6" y="284.3">倒角 \ Chamfer</text>
<text x="217.9" y="287.8">＞3</text>
<text x="228.5" y="287.8">＞6</text>
<text x="237.5" y="287.8">＞30</text>
<text x="248.4" y="287.8">&lt;10</text>
<text x="257.3" y="284.3">角度 / Angle</text>
<text x="257.8" y="287.8">＞10</text>
<text x="268" y="287.8">＞50</text>
<text x="278.5" y="287.8">＞120</text>
<text x="207.1" y="291.3">±0.2</text>
<text x="217.3" y="291.3">±0.5</text>
<text x="228.5" y="291.3">±1</text>
<text x="238.7" y="291.3">±2</text>
<text x="248.6" y="291.1">±1°</text>
<text x="257.8" y="291.1">±30’</text>
<text x="268.1" y="291.1">±10’</text>
<text x="278.6" y="291.2">±20’</text>
</g>
<g font-size="2.4">
<text x="78.7" y="31">+0.20</text>
<text x="79.9" y="33.4">0</text>
<text x="105.5" y="122.1">+0.02</text>
<text x="106.7" y="124.5">0</text>
<text x="50.7" y="174.3" transform="rotate(-90 50.7 174.3)">±0.10</text>
</g>
</svg>
